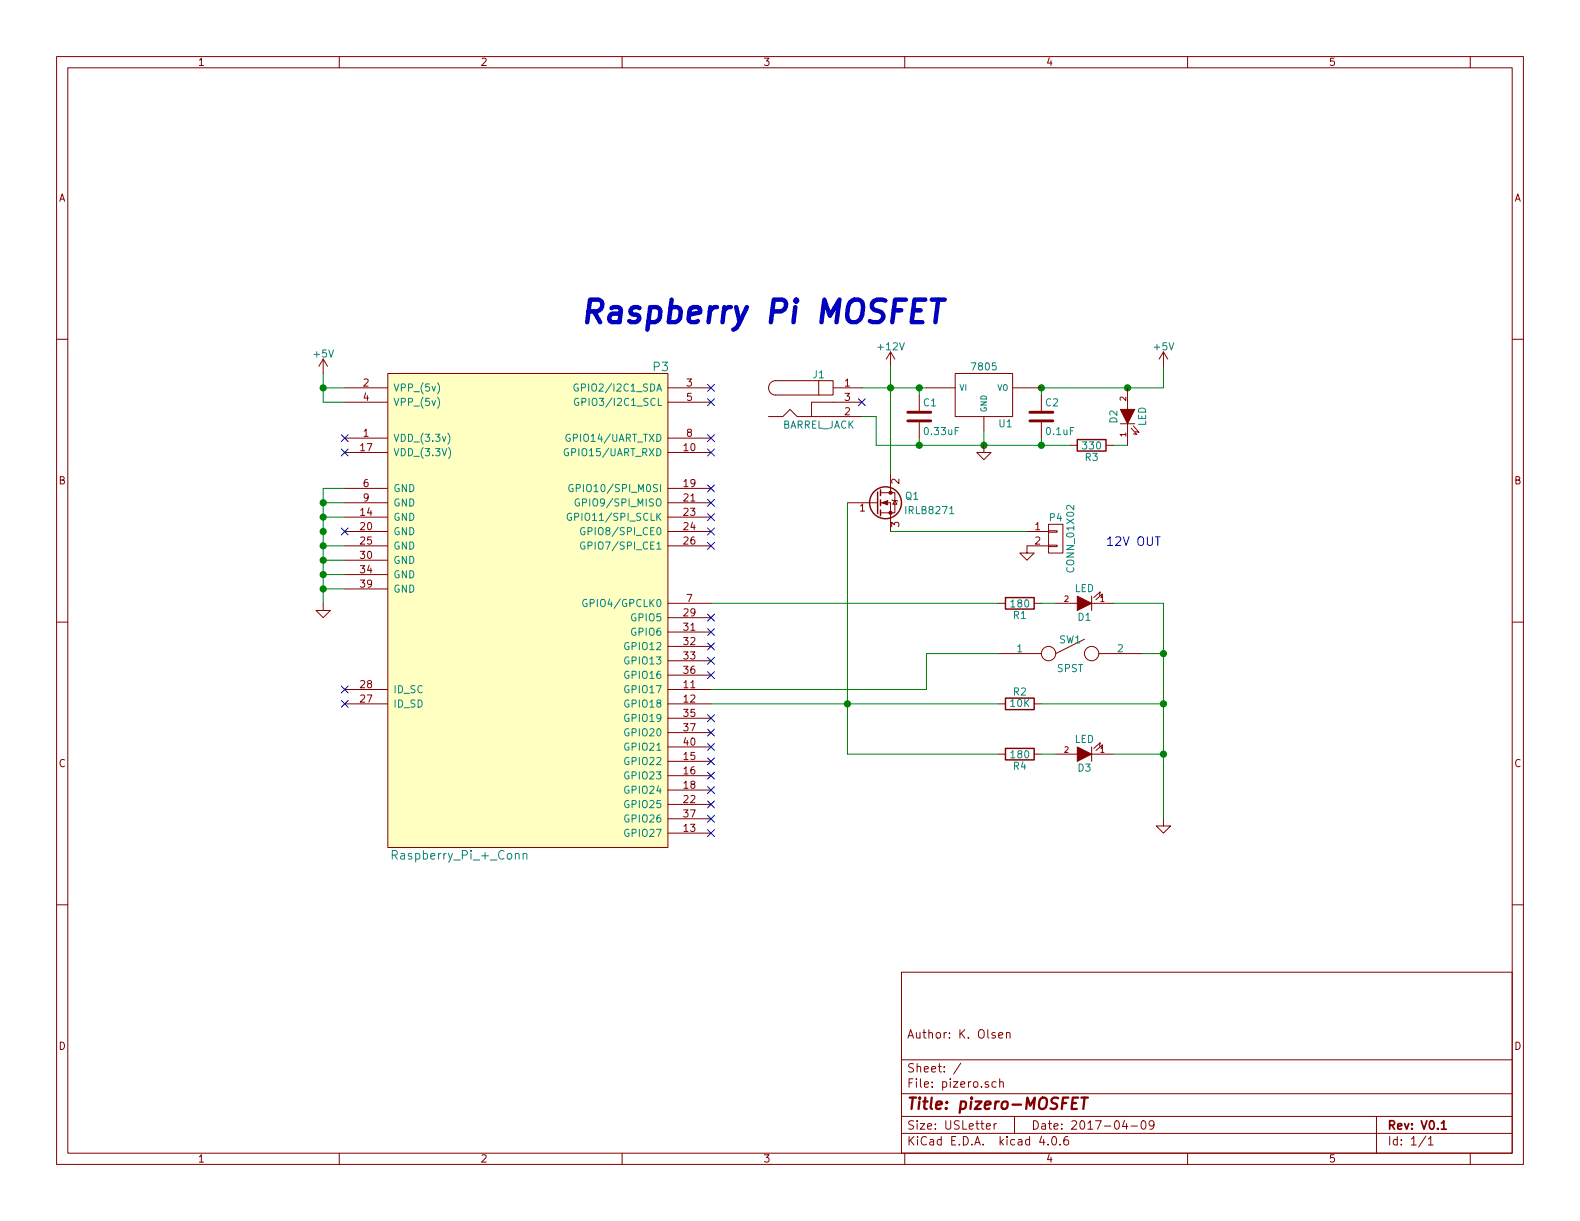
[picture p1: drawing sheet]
<svg xmlns="http://www.w3.org/2000/svg" width="279mm" height="216mm" viewBox="0 0 279 216" stroke-linecap="round" stroke-linejoin="round" font-family="sans-serif">
<g fill="none" stroke="#840000" stroke-width=".18">
<path d="M10 10h259.4v195.9h-259.4zM12 12h255.4v191.9h-255.4zM60 10v2M110 10v2M160 10v2M210 10v2M260 10v2M10 60h2M267.4 60h2M57.1 63.5l-.7 1.3M57.1 63.5v2.5M57.1 63.5l.8 1.3"/>
<path d="M61 77.5h7.6M61 68.6h7.6M61 71.1h7.6M68.6 66h49.5v83.9h-49.5zM118.1 77.5h7.6M118.1 68.6h7.6M118.1 71.1h7.6M135.9 73.7h2.5l1.3-1.3 1.3 1.3h11.4M144.8 67.3h2.5v2.6h-2.5zM144.8 67.3h-7.6a1.27 1.27 0 0 0-1.3 1.3 1.27 1.27 0 0 0 1.3 1.3h7.6M147.3 68.6h5.1M152.4 71.1h-8.9v2.6"/>
<path d="M157.5 62.2v2.6M157.5 62.2l-.8 1.3M157.5 62.2l.7 1.3M162.6 69.9v2.7M162.6 74.7v2.8M163.8 68.6h5.1M168.9 66h10.2v7.7h-10.2zM174 78.7v1.3h1.3l-1.3 1.3-1.3-1.3h1.3M174 73.7v2.5M179.1 68.6h5M184.1 69.9v2.7M184.1 74.7v2.8"/>
<path d="M189.2 78.7h1.3M195.6 78.7h1.2M198.1 74.9h2.6M199.4 68.6v3.8M199.4 74.9v3.8M200 75.7l1 1.1-.6-.1M200.4 75.3l1 1.2-.6-.2M205.7 62.2l-.7 1.3M205.7 62.2v2.6M205.7 62.2l.8 1.3M61 86.4h7.6M61 88.9h7.6"/>
<path d="M61 80h7.6M61 94h7.6M61 99.1h7.6M61 91.4h7.6M61 96.5h7.6M118.1 86.4h7.6M118.1 88.9h7.6M118.1 80h7.6M118.1 94h7.6M118.1 91.4h7.6M118.1 96.5h7.6M149.9 88.9h5.3"/>
<path d="M155.7 88.9h1.8v5.1M155.7 87.1h1.8M157.5 87.1h.7v3.6h-2.5M157.5 83.8v3.3M157.7 88.4l.2 .1h.7l.1 .1M158.2 88.5l.4 .7h-.7zM181.6 94h3.8M185.4 96.4h1.5v.2h-1.5zM185.4 93.9h1.5v.2h-1.5zM185.4 92.7h2.6v5.1h-2.6zM185.4 96.5h-3.8v1.3h1.3l-1.3 1.3-1.3-1.3h1.3M10 110h2"/>
<path d="M57.1 106.7v1.3h1.3l-1.3 1.2-1.2-1.2h1.2M61 101.6h7.6M61 104.1h7.6M118.1 106.7h7.6M118.1 111.8h7.6M118.1 114.3h7.6M118.1 116.8h7.6M118.1 119.4h7.6M118.1 109.2h7.6M176.5 106.7h1.3M176.5 115.6h7.6M182.9 106.7h1.2"/>
<path d="M186.7 106.7h3.8M191.8 113l-5.1 2.6M193 106.7h3.8M193 105.4v2.6M194.3 115.6h7.6M194.4 105.3l.2-.7-1.2 1.1M194.8 105.7l.1-.7-1.1 1M267.4 110h2M61 121.9h7.6M61 124.5h7.6M118.1 132.1h7.6M118.1 121.9h7.6"/>
<path d="M118.1 124.5h7.6M118.1 134.6h7.6M118.1 127h7.6M118.1 137.2h7.6M118.1 129.5h7.6M118.1 139.7h7.6M176.5 124.5h1.3M176.5 133.4h1.3M182.9 124.5h1.2M182.9 133.4h1.2M186.7 133.4h3.8M193 132.1v2.5"/>
<path d="M193 133.4h3.8M194.4 132l.2-.7-1.2 1M194.8 132.3l.1-.6-1.1 1M10 160h2M118.1 142.2h7.6M118.1 147.3h7.6M118.1 144.8h7.6M205.7 144.8v1.3h1.3l-1.3 1.2-1.2-1.2h1.2M267.4 160h2M159.4 171.9h108v32h-108zM159.4 197.4h108M159.4 193.4h108"/>
<path d="M159.4 187.4h108M169.9 188l-1.3 1.9M174.4 199.2l.7-.2v-.2l-.4-.1-.3 .2 .1 .7h.6M175.8 198.7v1M176.1 191.3h-.4l-.3 .2 .1 .6 .2 .2 .4-.1M176.2 198.7l-.4 .3M176.6 183.1l.7-.2v-.2l-.5-.1-.2 .2 .1 .7h.6M176.8 191.4l.2-.1h.4v1M176.8 190.8v1.5M178 182.7l.2-.1 .4 .1v.9M178 182.6v1M179.4 197.4v3"/>
<path d="M198.9 198.1l-.4 1.1h.9M200 199.1h1.1M202 198.2h.1a.81 .81 0 0 1 .6 .6 .81 .81 0 0 1-.3 .8l-.1 .1a.8 .8 0 0 1-.6-.7 .8 .8 0 0 1 .3-.8zM204.1 198.8l-.3 .3h-.3l-.3-.3v-.3l.2-.3h.4l.2 .1a1.19 1.19 0 0 1-.2 1.3l-.4 .1M243.4 197.4v6.5M60 203.9v2M110 203.9v2M159.4 200.4h108M160 203.9v2M184.2 200.9l-.4 1.1h1M185.3 202.3v.2M186.1 201.1l.2-.1a.81 .81 0 0 1 .6 .6 .81 .81 0 0 1-.3 .8l-.1 .1a.79 .79 0 0 1-.4-1.4z"/>
<path d="M187.5 202.3v.2M188.8 201a.59 .59 0 0 0-.7 .6l.1 .7 .2 .2 .5-.2 .1-.5-.2-.2-.4-.1-.3 .3M210 203.9v2M252.1 200.9l-1.2 1.9M252.6 201.4l.4-.4v1.5M252.6 202.5h.8M260 203.9v2"/>
<circle cx="185.4" cy="115.6" r="1.27"/>
<circle cx="193" cy="115.6" r="1.27"/>
</g>
<path d="M254.9 198.6l.4-.4v1.5M254.9 199.7h.9" fill="none" stroke="#840000" stroke-width=".3"/>
<path d="M189.6 195h.7M190.7 194.1h-1l-.2 2h.9M191.2 194.1h1.2M191.8 194.1l-.2 2" fill="none" stroke="#840000" stroke-width=".41"/>
<path d="M68.6 66h49.5v83.9h-49.5z" fill="#ffffc2" stroke="#ffffc2" stroke-width=".18"/>
<g fill="none" stroke="#008484" stroke-width=".18">
<path d="M77.4 67.7a1.51 1.51 0 0 1 0 1.9M77.4 70.2a1.51 1.51 0 0 1 0 2M79.2 76.6a1.51 1.51 0 0 1 0 1.9M79.3 79.1a1.51 1.51 0 0 1 0 2M100.5 79.4a.59 .59 0 0 0-.7 .5 .59 .59 0 0 0 .7 .6v-.5h-.2M100.8 76.8a.59 .59 0 0 0-.7 .6 .59 .59 0 0 0 .7 .6v-.5h-.2M102.2 67.9a.59 .59 0 0 0-.7 .6 .59 .59 0 0 0 .7 .6l.1-.5h-.3M102.3 70.5a.59 .59 0 0 0-.7 .6 .59 .59 0 0 0 .7 .5v-.5h-.2M101 90.8a.59 .59 0 0 0-.7 .6 .59 .59 0 0 0 .7 .5l.1-.4h-.3M101.3 85.7a.59 .59 0 0 0-.7 .6 .59 .59 0 0 0 .7 .6v-.5h-.2M102.4 88.3a.59 .59 0 0 0-.7 .5 .59 .59 0 0 0 .7 .6l.1-.5h-.3M103.4 93.3a.59 .59 0 0 0-.7 .6 .59 .59 0 0 0 .7 .6v-.5h-.2"/>
<path d="M103.4 95.9a.59 .59 0 0 0-.7 .6 .59 .59 0 0 0 .7 .5v-.5h-.2M167.9 90.8h.8M103.8 106a.59 .59 0 0 0-.8 .6 .59 .59 0 0 0 .8 .6v-.5h-.2M92.5 151.1l.1-.1a.36 .36 0 0 1 .6 .1v.8M92.5 150.9v1"/>
</g>
<path d="M164.8 53h2.3M165.9 53l-.5 4" fill="none" stroke="#0000c2" stroke-width=".79"/>
<g fill="#840000" stroke="#840000" stroke-width=".18">
<path d="M190.5 105.4l2.5 1.3-2.5 1.3z"/>
<path d="M156 88.9l1-.4v.8z"/>
<path d="M190.5 132.1l2.5 1.3-2.5 1.2z"/>
<path d="M198.1 72.4h2.6l-1.3 2.5z"/>
<circle cx="157.5" cy="90.7" r=".28"/>
<circle cx="157.5" cy="87.1" r=".28"/>
</g>
<g fill="none" stroke="#840000" stroke-width=".25">
<path d="M190.5 77.7h5.1v2.1h-5.1zM155.2 87v3.8M155.7 86.6v1M155.7 88.4v1M155.7 90.2v1M177.8 105.7h5.1v2h-5.1zM177.8 123.4h5.1v2.1h-5.1zM177.8 132.3h5.1v2.1h-5.1z"/>
<circle cx="156.6" cy="88.9" r="2.82"/>
</g>
<g fill="none" stroke="#000084" stroke-width=".18">
<path d="M60.4 76.9l1.2 1.2M60.4 79.4l1.2 1.2M61.6 76.9l-1.2 1.2M61.6 79.4l-1.2 1.2M125.1 68l1.2 1.2M125.1 70.5l1.2 1.2M125.1 76.9l1.2 1.2M125.1 79.4l1.2 1.2M126.3 68l-1.2 1.2M126.3 70.5l-1.2 1.2M126.3 76.9l-1.2 1.2M126.3 79.4l-1.2 1.2"/>
<path d="M151.8 70.5l1.2 1.2M153 70.5l-1.2 1.2M60.4 93.4l1.2 1.2M61.6 93.4l-1.2 1.2M125.1 85.8l1.2 1.2M125.1 88.3l1.2 1.2M125.1 90.8l1.2 1.2M125.1 93.4l1.2 1.2M125.1 95.9l1.2 1.2M126.3 85.8l-1.2 1.2M126.3 88.3l-1.2 1.2M126.3 90.8l-1.2 1.2"/>
<path d="M126.3 93.4l-1.2 1.2M126.3 95.9l-1.2 1.2M125.1 108.6l1.2 1.2M125.1 111.2l1.2 1.2M125.1 113.7l1.2 1.2M125.1 116.2l1.2 1.2M125.1 118.8l1.2 1.2M126.3 108.6l-1.2 1.2M126.3 111.2l-1.2 1.2M126.3 113.7l-1.2 1.2M126.3 116.2l-1.2 1.2M126.3 118.8l-1.2 1.2"/>
<path d="M60.4 121.3l1.2 1.2M60.4 123.9l1.2 1.2M61.6 121.3l-1.2 1.2M61.6 123.9l-1.2 1.2M125.1 126.4l1.2 1.2M125.1 128.9l1.2 1.2M125.1 131.5l1.2 1.2M125.1 134l1.2 1.2M125.1 136.6l1.2 1.2M125.1 139.1l1.2 1.2M126.3 126.4l-1.2 1.2M126.3 128.9l-1.2 1.2"/>
<path d="M126.3 131.5l-1.2 1.2M126.3 134l-1.2 1.2M126.3 136.6l-1.2 1.2M126.3 139.1l-1.2 1.2M125.1 141.6l1.2 1.2M125.1 144.2l1.2 1.2M125.1 146.7l1.2 1.2M126.3 141.6l-1.2 1.2M126.3 144.2l-1.2 1.2M126.3 146.7l-1.2 1.2"/>
</g>
<path d="M204.3 94.9h.9" fill="none" stroke="#0000c2" stroke-width=".18"/>
<g fill="none" stroke="#008400" stroke-width=".18">
<path d="M57.1 66v5.1h3.9M57.1 68.6h3.9M152.4 68.6h11.4M152.4 73.7h2.5v5h34.3M157.5 64.8v19M162.6 68.6v1.3M162.6 77.5v1.2M174 76.2v2.5M184.1 77.5v1.2M196.8 78.7h2.6M205.7 64.8v3.8h-21.6v1.3M57.1 88.9h3.9"/>
<path d="M57.1 99.1h3.9M57.1 91.4h3.9M57.1 96.5h3.9M61 86.4h-3.9v20.3M149.9 88.9v44.5h26.6M157.5 94h24.1M57.1 101.6h3.9M57.1 104.1h3.9M125.7 106.7h50.8M176.5 115.6h-12.7v6.3h-38.1M184.1 106.7h2.6M196.8 106.7h8.9v38.1"/>
<path d="M201.9 115.6h3.8M125.7 124.5h50.8M184.1 124.5h21.6M184.1 133.4h2.6M196.8 133.4h8.9"/>
</g>
<g fill="#008400" stroke="#008400" stroke-width=".25">
<circle cx="57.2" cy="88.9" r=".51"/>
<circle cx="57.2" cy="68.6" r=".51"/>
<circle cx="57.2" cy="91.4" r=".51"/>
<circle cx="57.2" cy="96.5" r=".51"/>
<circle cx="57.2" cy="94" r=".51"/>
<circle cx="57.2" cy="99.1" r=".51"/>
<circle cx="57.2" cy="104.1" r=".51"/>
<circle cx="57.2" cy="101.6" r=".51"/>
<circle cx="205.7" cy="124.5" r=".51"/>
<circle cx="149.9" cy="124.5" r=".51"/>
<circle cx="205.7" cy="115.6" r=".51"/>
<circle cx="205.7" cy="133.4" r=".51"/>
<circle cx="199.4" cy="68.6" r=".51"/>
<circle cx="162.6" cy="78.7" r=".51"/>
<circle cx="174" cy="78.7" r=".51"/>
<circle cx="184.2" cy="78.7" r=".51"/>
<circle cx="157.5" cy="68.6" r=".51"/>
<circle cx="162.6" cy="68.6" r=".51"/>
<circle cx="184.2" cy="68.6" r=".51"/>
</g>
<path d="M160.5 74.4h4.1M160.5 72.9h4.1M182.1 74.4h4.1M182.1 72.9h4.1" fill="none" stroke="#840000" stroke-width=".51"/>
<text font-size="5.6" fill="#0000c2" x="102.9" y="57.2">Raspberry Pi MOSFET</text>
<text font-size="2.8" fill="#840000" x="160.4" y="196.2">Title: pizero-MOSFET</text>
<g font-size="2.1" fill="#008484">
<text x="115.5" y="65.6">P3</text>
<text x="69.9" y="152">Raspberry_Pi_+_Conn</text>
</g>
<text font-size="2.1" fill="#0000c2" x="195.6" y="96.5">12V OUT</text>
<g font-size="2.1" fill="#840000">
<text x="160.4" y="183.6">Author: K. Olsen</text>
<text x="160.4" y="189.6">Sheet: /</text>
<text x="160.4" y="192.3">File: pizero.sch</text>
<text x="160.4" y="202.5">KiCad E.D.A. kicad 4.0.6</text>
<text x="160.4" y="199.7">Size: USLetter</text>
<text x="182.4" y="199.7">Date: 2017-04-09</text>
<text x="245.4" y="199.7">Rev: V0.1</text>
<text x="245.4" y="202.5">Id: 1/1</text>
</g>
<g font-size="1.8" fill="#840000">
<text x="35" y="11.6">1</text>
<text x="85" y="11.6">2</text>
<text x="135" y="11.6">3</text>
<text x="185" y="11.6">4</text>
<text x="235" y="11.6">5</text>
<text x="10.4" y="35.6">A</text>
<text x="267.8" y="35.6">A</text>
<text x="64.3" y="68.3">2</text>
<text x="64.3" y="70.9">4</text>
<text x="121.4" y="68.3">3</text>
<text x="121.4" y="70.9">5</text>
<text x="149.4" y="68.3">1</text>
<text x="149.4" y="70.9">3</text>
<text x="64.3" y="77.2">1</text>
<text x="121.4" y="77.2">8</text>
<text x="149.4" y="73.4">2</text>
<text x="63.8" y="79.8">17</text>
<text x="121" y="79.8">10</text>
<text x="10.4" y="85.6">B</text>
<text x="64.3" y="86.1">6</text>
<text x="64.3" y="88.6">9</text>
<text x="121" y="88.6">21</text>
<text x="121" y="86.1">19</text>
<text x="159" y="85.6" transform="rotate(-90 159 85.6)">2</text>
<text x="267.8" y="85.6">B</text>
<text x="63.8" y="93.7">20</text>
<text x="63.8" y="91.2">14</text>
<text x="121" y="91.2">23</text>
<text x="121" y="93.7">24</text>
<text x="152" y="90.4">1</text>
<text x="159" y="93.2" transform="rotate(-90 159 93.2)">3</text>
<text x="183" y="93.7">1</text>
<text x="63.8" y="98.8">30</text>
<text x="63.8" y="101.3">34</text>
<text x="63.8" y="96.3">25</text>
<text x="121" y="96.3">26</text>
<text x="183" y="96.3">2</text>
<text x="63.8" y="103.9">39</text>
<text x="121.4" y="106.4">7</text>
<text x="121" y="111.5">31</text>
<text x="121" y="109">29</text>
<text x="121" y="114">32</text>
<text x="121" y="116.6">33</text>
<text x="121" y="119.1">36</text>
<text x="63.8" y="124.2">27</text>
<text x="63.8" y="121.7">28</text>
<text x="121" y="121.7">11</text>
<text x="121" y="124.2">12</text>
<text x="121" y="131.8">40</text>
<text x="121" y="126.7">35</text>
<text x="121" y="129.3">37</text>
<text x="10.4" y="135.6">C</text>
<text x="121" y="134.4">15</text>
<text x="121" y="136.9">16</text>
<text x="267.8" y="135.6">C</text>
<text x="121" y="142">22</text>
<text x="121" y="139.4">18</text>
<text x="121" y="147.1">13</text>
<text x="121" y="144.5">37</text>
<text x="10.4" y="185.6">D</text>
<text x="267.8" y="185.6">D</text>
<text x="35" y="205.5">1</text>
<text x="85" y="205.5">2</text>
<text x="135" y="205.5">3</text>
<text x="185" y="205.5">4</text>
<text x="235" y="205.5">5</text>
</g>
<g font-size="1.8" fill="#008484">
<text x="55.5" y="63.2">+5V</text>
<text x="155.4" y="61.9">+12V</text>
<text x="172" y="65.5">7805</text>
<text x="204.1" y="61.9">+5V</text>
<text x="69.6" y="69.2">VPP_(5v)</text>
<text x="69.6" y="71.8">VPP_(5v)</text>
<text x="102.8" y="69.2">GPIO2/I2C1_SDA</text>
<text x="103" y="71.8">GPIO3/I2C1_SCL</text>
<text x="143.8" y="66.9">J1</text>
<text x="163.3" y="71.8">C1</text>
<text x="184.9" y="71.8">C2</text>
<text x="138.2" y="75.8">BARREL_JACK</text>
<text x="163.7" y="76.9">0.33uF</text>
<text x="176.7" y="75.5">U1</text>
<text x="185.1" y="76.9">0.1uF</text>
<text x="197.6" y="74.8" transform="rotate(-90 197.6 74.8)">D2</text>
<text x="202.6" y="75.4" transform="rotate(-90 202.6 75.4)">LED</text>
<text x="69.6" y="78.1">VDD_(3.3v)</text>
<text x="69.6" y="80.6">VDD_(3.3V)</text>
<text x="100.6" y="80.6">GPIO15/UART_RXD</text>
<text x="100.8" y="78.1">GPIO14/UART_TXD</text>
<text x="191.6" y="79.5">330</text>
<text x="191.9" y="81.5">R3</text>
<text x="69.6" y="87">GND</text>
<text x="69.6" y="89.5">GND</text>
<text x="102.3" y="87">GPIO10/SPI_M0SI</text>
<text x="102.9" y="89.5">GPIO9/SPI_MISO</text>
<text x="160.1" y="88.3">Q1</text>
<text x="69.6" y="94.6">GND</text>
<text x="69.6" y="92.1">GND</text>
<text x="101.6" y="92.1">GPIO11/SPI_SCLK</text>
<text x="103.9" y="94.6">GPIO8/SPI_CE0</text>
<text x="160.4" y="90.9">IRLB8271</text>
<text x="185.6" y="92.2">P4</text>
<text x="69.6" y="99.7">GND</text>
<text x="69.6" y="97.2">GND</text>
<text x="103.9" y="97.2">GPIO7/SPI_CE1</text>
<text x="189.9" y="100.9" transform="rotate(-90 189.9 100.9)">CONN_01X02</text>
<text x="69.6" y="102.2">GND</text>
<text x="69.6" y="104.8">GND</text>
<text x="104" y="107.3">GPIO4/GPCLK0</text>
<text x="178.9" y="107.4">180</text>
<text x="190" y="104.7">LED</text>
<text x="111.7" y="112.4">GPIO6</text>
<text x="111.7" y="109.9">GPIO5</text>
<text x="179.2" y="109.4">R1</text>
<text x="187.3" y="113.7">SW1</text>
<text x="190.7" y="109.8">D1</text>
<text x="110.7" y="114.9">GPIO12</text>
<text x="110.7" y="117.5">GPIO13</text>
<text x="179.9" y="115.3">1</text>
<text x="186.9" y="118.8">SPST</text>
<text x="197.6" y="115.3">2</text>
<text x="69.6" y="125.1">ID_SD</text>
<text x="69.6" y="122.6">ID_SC</text>
<text x="110.7" y="122.6">GPIO17</text>
<text x="110.7" y="125.1">GPIO18</text>
<text x="110.7" y="120">GPIO16</text>
<text x="178.7" y="125">10K</text>
<text x="179.2" y="123">R2</text>
<text x="110.7" y="127.6">GPIO19</text>
<text x="110.7" y="130.2">GPIO20</text>
<text x="190" y="131.3">LED</text>
<text x="110.7" y="132.7">GPIO21</text>
<text x="110.7" y="135.3">GPIO22</text>
<text x="110.7" y="137.8">GPIO23</text>
<text x="178.9" y="134.1">180</text>
<text x="179.2" y="136.1">R4</text>
<text x="190.7" y="136.4">D3</text>
<text x="110.7" y="142.9">GPIO25</text>
<text x="110.7" y="140.3">GPIO24</text>
<text x="110.7" y="148">GPIO27</text>
<text x="110.7" y="145.4">GPIO26</text>
</g>
<g font-size="1.4" fill="#008484">
<text x="169.7" y="69.1">VI</text>
<text x="176.3" y="69.1">VO</text>
<text x="174.5" y="72.9" transform="rotate(-90 174.5 72.9)">GND</text>
</g>
<g font-size="1.4" fill="#840000">
<text x="199.1" y="70.9" transform="rotate(-90 199.1 70.9)">2</text>
<text x="199.1" y="77.2" transform="rotate(-90 199.1 77.2)">1</text>
<text x="188.2" y="106.4">2</text>
<text x="194.6" y="106.4">1</text>
<text x="188.2" y="133.1">2</text>
<text x="194.6" y="133.1">1</text>
</g>
</svg>
